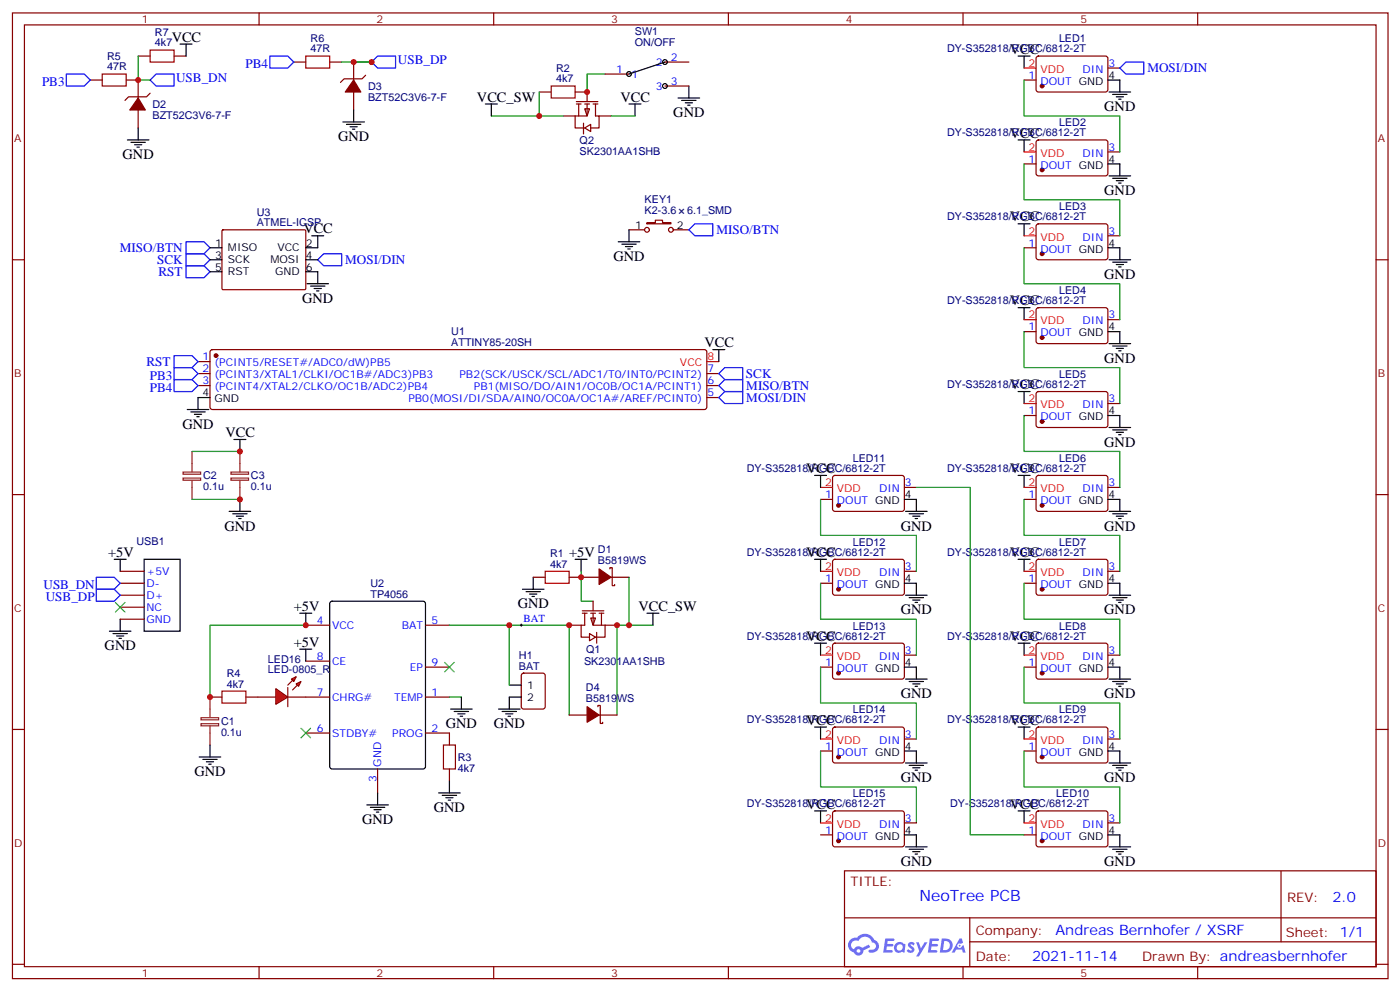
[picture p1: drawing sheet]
<svg xmlns="http://www.w3.org/2000/svg" width="413mm" height="292mm" viewBox="0 0 413 292" stroke-linecap="round" stroke-linejoin="round" font-family="sans-serif">
<g fill="none" stroke="#870000" stroke-width=".35">
<path d="M3.7 3.8h405.3v284.3h-405.3zM7.2 7.3h398.3v277.3h-398.3zM76.3 3.8v3.5M145.5 3.8v3.5M214.6 3.8v3.5M283.8 3.8v3.5M352.9 3.8v3.5M3.7 76.5h3.5M405.5 76.5h3.5M3.7 145.6h3.5M405.5 145.6h3.5M3.7 214.8h3.5"/>
<path d="M405.5 214.8h3.5M248.8 256.4h156.7v28.2h-156.7zM377.5 256.4v20.9M248.9 270.2h156.5M285.8 277.3h119.6M285.8 270.2v14.2M3.7 283.9h3.5M76.3 284.6v3.5M145.5 284.6v3.5M214.6 284.6v3.5M283.8 284.6v3.5M352.9 284.6v3.5"/>
<path d="M405.5 283.9h3.5"/>
</g>
<g fill="#5487ff">
<path d="M267.8 277.6a1.22 1.22 0 0 1 1.8 .2l-.4 .6a.47 .47 0 0 0-.4-.4 .47 .47 0 0 0-.5 .2l.2 .2a1.14 1.14 0 0 1 .8 1.8 1.14 1.14 0 0 1-2 0l-.2-.2 .5-.6 .7 .5a.29 .29 0 0 0 .4-.3 .29 .29 0 0 0-.3-.3 1.04 1.04 0 0 1-.6-1.7z"/>
<path d="M260.8 276.3h2.4l.3 .2-.1 .5-1.8 .1-.2 .8h1.6l.3 .4-.4 .4h-1.6l-.1 1.1h1.7l.2 .3-.2 .3-2.7 .1z"/>
<path d="M274 276.3h2.3l.4 .2-.2 .5-1.8 .1-.1 .8h1.5l.3 .4-.3 .4h-1.6l-.2 1.1h1.7l.2 .3-.2 .3-2.6 .1z"/>
<path d="M282.7 276.3h.7l.4 1.3-.6 .3a.69 .69 0 0 0-1.1 .3 .69 .69 0 0 0 .5 .9 .69 .69 0 0 0 .9-.6l.4-.2 .6 2.2h-.8l-.2-.9h-1.7l-.5 .9h-.9z"/>
<path d="M270 277.4h.7l.7 1.8 1.1-1.8h.8l-2.5 4.2h-.9l1-1.5z"/>
<path d="M277.5 276.3l-.6 4.2h1.4a2.11 2.11 0 0 0 2.4-2.1 2.11 2.11 0 0 0-2.5-2.1zM278.2 277.1a1.39 1.39 0 0 1 1.7 1.4 1.39 1.39 0 0 1-1.8 1.3h-.2z"/>
<path d="M263.8 277.9a1.54 1.54 0 0 0 0 2.2 1.54 1.54 0 0 0 2.1 .1l.6 .3 .3-2.3-.1-.3h-.5a1.49 1.49 0 0 0-2.4 0zM264.1 278.9a.95 .95 0 0 1 1.9 0 .95 .95 0 0 1-1.9 0z"/>
<path d="M250.6 276.7a2.18 2.18 0 0 0 1 3.7 1.44 1.44 0 0 0 1.7 .9 1.44 1.44 0 0 0 1.1-1.4l2-1.1-.4-.7-1.9 1a1.47 1.47 0 0 0-2.5 .4 1.39 1.39 0 0 1-.6-1.9 1.39 1.39 0 0 1 2-.5 2.12 2.12 0 0 1 2.1-1.3 2.12 2.12 0 0 1 1.9 1.7 1.14 1.14 0 0 1 1.1 1.4 1.14 1.14 0 0 1-1.6 .7 .43 .43 0 0 0-.6 .4 .43 .43 0 0 0 .4 .5 1.98 1.98 0 0 0 2.6-1.2 1.98 1.98 0 0 0-1.3-2.6 3.1 3.1 0 0 0-5.2-.6l-.9 .1zM252.4 280a.55 .55 0 0 1 1.1 0 .55 .55 0 0 1-1.1 0z"/>
<circle cx="282.8" cy="278.4" r=".26"/>
</g>
<g fill="none" stroke="#870000" stroke-width=".35">
<path d="M305.5 16.7l.5-.2 20 .1 .5 .6-.1 9.5-.6 .4-20.1-.1-.4-.6v-9.2zM301.8 23.6h3.5M326.5 20h3.5M301.8 48.3h3.5M305.5 41.4l.5-.2 20 .1 .5 .6-.1 9.5-.6 .4-20.1-.1-.4-.6v-9.2zM326.5 44.7h3.5M301.8 73h3.5M305.5 66.1l.5-.2 20 .1 .5 .6-.1 9.5-.6 .4-20.1-.1-.4-.6v-9.2zM326.5 69.4h3.5M301.8 97.6h3.5M305.5 90.8l.5-.2h20l.5 .7-.1 9.4-.6 .5-20.1-.1-.4-.6v-9.2zM326.5 94.1h3.5"/>
<path d="M58.3 106.5h3.6M58.3 110h3.6M58.3 113.5h3.6M62.1 103.1l.5-.2h145l.5 .2 .2 .5v16.3l-.3 .5-.4 .2h-145l-.5-.3-.2-.4v-16.3zM208.3 110h3.5M208.3 113.5h3.5M208.3 117.1h3.5M305.5 115.5l.5-.2h20l.5 .7-.1 9.4-.6 .5-20.1-.1-.4-.6v-9.2zM326.5 118.8h3.5M301.8 122.3h3.5M241.8 147h3.5M245.6 140.2l.4-.2h20.1l.4 .7-.1 9.4-.6 .5-20-.1-.5-.6v-9.2z"/>
<path d="M266.5 143.5h3.5M301.8 147h3.5M305.5 140.2l.5-.2h20l.5 .7-.1 9.4-.6 .5-20.1-.1-.4-.6v-9.2zM326.5 143.5h3.5M35.4 168.2h7.1M35.4 171.7h7.1M35.4 175.3h7.1M35.4 178.8h7.1M171.2 170h5.3M179.7 167.5v-.4h.7v5.3h.7v-.3M180.1 170h5.2M241.8 171.7h3.5"/>
<path d="M245.6 164.9l.4-.2h20.1l.4 .7-.1 9.4-.6 .5-20-.1-.5-.6v-9.2zM266.5 168.2h3.5M301.8 171.7h3.5M305.5 164.9l.5-.2h20l.5 .7-.1 9.4-.6 .5-20.1-.1-.4-.6v-9.2zM326.5 168.2h3.5M35.4 182.3h7.1M90.1 184.1h7.1M90.1 194.7h7.1M125.4 184.1h7M125.4 196.4h7M153.8 198.4l.5-.2h5.6l.7 .4 .1 9.5-.5 .6-5.9 .1-.6-.5-.1-9.4zM241.8 196.4h3.5"/>
<path d="M245.6 189.6l.4-.2h20.1l.4 .7-.1 9.4-.6 .5-20-.1-.5-.7v-9.1zM266.5 192.9h3.5M301.8 196.4h3.5M305.5 189.6l.5-.2h20l.5 .7-.1 9.4-.6 .5-20.1-.1-.4-.7v-9.1zM326.5 192.9h3.5M90.1 205.2h7.1M90.1 215.8h7.1M125.4 205.2h7M125.4 215.8h7M245.6 214.3l.4-.2h20.1l.4 .7-.1 9.4-.6 .4h-20l-.5-.7v-9.1zM266.5 217.6h3.5M305.5 214.3l.5-.2h20l.5 .7-.1 9.4-.6 .4h-20.1l-.4-.7v-9.1z"/>
<path d="M326.5 217.6h3.5M111.3 226.4v7.1M241.8 221.1h3.5M301.8 221.1h3.5M305.5 239l.5-.2h20l.5 .7-.1 9.4-.6 .4h-20.1l-.4-.7v-9.1zM301.8 245.8h3.5M326.5 242.3h3.5"/>
</g>
<g fill="#870000" stroke="#870000" stroke-width=".35">
<path d="M176.5 167.5l3.6 2.5-3.6 2.1z"/>
<circle cx="63.6" cy="104.7" r=".53"/>
<circle cx="307.1" cy="173.5" r=".53"/>
<circle cx="307.1" cy="25.3" r=".53"/>
<circle cx="307.1" cy="50" r=".53"/>
<circle cx="307.1" cy="74.7" r=".53"/>
<circle cx="307.1" cy="99.4" r=".53"/>
<circle cx="307.1" cy="124.1" r=".53"/>
<circle cx="307.1" cy="148.8" r=".53"/>
<circle cx="307.1" cy="198.2" r=".53"/>
<circle cx="307.1" cy="222.9" r=".53"/>
<circle cx="307.1" cy="247.6" r=".53"/>
<circle cx="247.1" cy="148.8" r=".53"/>
<circle cx="247.1" cy="173.5" r=".53"/>
<circle cx="247.1" cy="198.2" r=".53"/>
<circle cx="247.1" cy="222.9" r=".53"/>
</g>
<g fill="none" stroke="#000" stroke-width=".35">
<path d="M300 16.5h3.5M301.8 16.5v3.5M185.3 30.6h3.6M187.1 30.6v3.5M326.5 23.6h3.5v3.5M326.8 27.1h6.4M327.9 27.8h4.2M328.9 28.5h2.1M329.6 29.2h.7M300 41.2h3.5M301.8 41.2v3.5M326.5 48.3h3.5v3.5"/>
<path d="M326.8 51.8h6.4M327.9 52.5h4.2M328.9 53.2h2.1M329.6 53.9h.7M91.9 69.4h3.5M93.6 69.4v3.6M300 65.9h3.5M301.8 65.9v3.5M326.5 73h3.5v3.5M326.8 76.5h6.4M327.9 77.2h4.2M328.9 77.9h2.1"/>
<path d="M329.6 78.6h.7M90.5 83.5h6.3M91.5 84.2h4.2M92.6 84.9h2.1M93.3 85.7h.7M93.6 80v3.5M300 90.6h3.5M301.8 90.6v3.5M326.5 97.6h3.5v3.6M61.9 117.1h-3.6v3.5M210 102.9h3.6M211.8 102.9v3.6"/>
<path d="M300 115.3h3.5M301.8 115.3v3.5M326.8 101.2h6.4M327.9 101.9h4.2M328.9 102.6h2.1M329.6 103.3h.7M55.2 120.6h6.3M56.2 121.3h4.3M57.3 122h2.1M58 122.7h.7M240 140h3.6M241.8 140v3.5"/>
<path d="M300 140h3.5M301.8 140v3.5M326.5 122.3h3.5v3.6M326.8 125.9h6.4M327.9 126.6h4.2M328.9 127.3h2.1M329.6 128h.7M266.5 147h3.5v3.6M266.8 150.6h6.4M267.9 151.3h4.2M269 152h2.1M269.7 152.7h.7"/>
<path d="M326.5 147h3.5v3.6M326.8 150.6h6.4M327.9 151.3h4.2M328.9 152h2.1M329.6 152.7h.7M33.7 164.7h3.5M35.4 164.7v3.5M42.5 164.7h10.6v21.1h-10.6zM97.4 177.2l.5-.2h26.8l.6 .5 .1 48.2-.5 .7h-27l-.7-.4v-48.3zM169.5 164.7h3.5M171.2 164.7v3.5M240 164.7h3.6"/>
<path d="M241.8 164.7v3.5M266.5 171.7h3.5v3.6M266.8 175.3h6.4M267.9 176h4.2M269 176.7h2.1M269.7 177.4h.7M300 164.7h3.5M301.8 164.7v3.5M326.5 171.7h3.5v3.6M326.8 175.3h6.4M327.9 176h4.2M328.9 176.7h2.1"/>
<path d="M329.6 177.4h.7M32.2 185.8h6.4M33.3 186.5h4.2M34.4 187.3h2.1M35.1 188h.7M35.4 182.3v3.5M88.3 180.6h3.6M88.3 191.1h3.6M90.1 180.6v3.5M90.1 191.1v3.6M240 189.4h3.6M241.8 189.4v3.5"/>
<path d="M266.5 196.4h3.5v3.6M266.8 200h6.4M300 189.4h3.5M301.8 189.4v3.5M326.5 196.4h3.5v3.6M326.8 200h6.4M132.8 208.8h6.3M133.8 209.5h4.3M134.9 210.2h2.1M135.6 210.9h.7M136 205.2v3.6M146.9 208.8h6.3"/>
<path d="M148 209.5h4.2M149 210.2h2.1M149.7 210.9h.7M150.1 201.7h3.5M153.6 205.2h-3.5v3.6M240 214.1h3.6M241.8 214.1v3.5M267.9 200.7h4.2M269 201.4h2.1M269.7 202.1h.7M300 214.1h3.5M301.8 214.1v3.5"/>
<path d="M327.9 200.7h4.2M328.9 201.4h2.1M329.6 202.1h.7M108.1 237h6.3M109.1 237.7h4.3M110.2 238.4h2.1M110.9 239.1h.7M111.3 233.5v3.5M266.5 221.1h3.5v3.5M266.8 224.6h6.4M267.9 225.4h4.2M269 226.1h2.1"/>
<path d="M269.7 226.8h.7M300 238.8h3.5M301.8 238.8v3.5M326.5 221.1h3.5v3.5M326.8 224.6h6.4M327.9 225.4h4.2M328.9 226.1h2.1M329.6 226.8h.7M326.5 245.8h3.5v3.5M326.8 249.3h6.4M327.9 250h4.2M328.9 250.8h2.1"/>
<path d="M329.6 251.5h.7"/>
</g>
<g fill="none" stroke="#f00" stroke-width=".35">
<path d="M301.8 20h3.5M301.8 44.7h3.5M301.8 69.4h3.5M301.8 94.1h3.5M208.3 106.5h3.5M301.8 118.8h3.5M241.8 143.5h3.5M301.8 143.5h3.5M241.8 168.2h3.5M301.8 168.2h3.5M241.8 192.9h3.5M301.8 192.9h3.5"/>
<path d="M241.8 217.6h3.5M301.8 217.6h3.5M301.8 242.3h3.5"/>
</g>
<g fill="none" stroke="#008700" stroke-width=".35">
<path d="M301.8 23.6v10.5h28.2v10.6M301.8 48.3v10.5h28.2v10.6M301.8 73v10.5h28.2v10.6M301.8 97.6v10.6h28.2v10.6M301.8 122.3v10.6h28.2v10.6M241.8 147v10.6h28.2v10.6M301.8 147v10.6h28.2v10.6M241.8 171.7v10.6h28.2v10.6M301.8 171.7v10.6h28.2v10.6M132.4 184.1h17.7v17.6M150.1 184.1h17.6v26.4M192.4 184.1h-10.6v26.4"/>
<path d="M241.8 196.4v10.6h28.2v10.6M301.8 196.4v10.6h28.2v10.6M132.4 205.2h3.6M301.8 221.1v10.6h28.2v10.6"/>
</g>
<path d="M131 195l2.8 2.8M133.8 195l-2.8 2.8M88.7 214.4l2.8 2.8M91.5 214.4l-2.8 2.8" fill="none" stroke="#3c3" stroke-width=".35"/>
<path d="M54.8 71.2h5.3l1.8 1.8-1.8 1.7h-5.3zM54.8 74.7h5.3l1.8 1.8-1.8 1.7h-5.3zM54.8 78.2h5.3l1.8 1.8-1.8 1.8h-5.3zM95.4 74.7h5.3v3.5h-5.3l-1.8-1.7zM51.3 104.7h5.3l1.7 1.8-1.7 1.7h-5.3zM211.8 117.1l1.8-1.8h5.3v3.5h-5.3zM211.8 110l1.8-1.8h5.3v3.6h-5.3zM211.8 113.5l1.8-1.7h5.3v3.5h-5.3z" fill="none" stroke="#00f" stroke-width=".35"/>
<path d="M153.2 184.1h.8M153.6 183.7v.7" fill="none" stroke="#000" stroke-width=".29"/>
<path d="M172.3 32h1.4l-.7 2.1z" fill="#fff" stroke="#870000" stroke-width=".35"/>
<g fill="none" stroke="#870000" stroke-width=".35">
<path d="M195.9 18.3h7.1M158.9 27.1h3.5M165.9 34.1h3.6M169.5 34.1v3.6h2.8M169.5 27.1h3.5v2.8M169.8 29.9h6.4M169.8 30.6h1.4M170.5 30.6v3.5M171.9 36.3v3.1M172.3 37.7l1.8-1.1v2.1zM172.3 30.6h1.4M173 30.6v3.5h-3.5"/>
<path d="M174.8 30.6h1.4M175.5 30.6v3.5h1v3.6h-2.4M176.5 34.1h3.6M178.3 21.8h7M195.9 25.3h7.1M185.3 67.7h4.6M190.6 65.5h2.5v-.7h2.1v.7h2.5v.4h-7.1zM198.4 67.7h4.6M61.9 205.2h3.5M72.5 205.2h3.5M132.4 215.8v3.6M132.4 226.4v3.5"/>
<circle cx="190.6" cy="67.7" r=".71"/>
<circle cx="197.7" cy="67.7" r=".71"/>
</g>
<path d="M144.8 34.1h21.1M158.9 27.1v7M178.3 21.8h-5.3v5.3M180.1 34.1h7M185.3 170v14.1M90.1 184.1h-28.2v21.1" fill="none" stroke="#008700" stroke-width=".35"/>
<g fill="none" stroke="#000" stroke-width=".35">
<path d="M195.9 18.3l-10.6 3.5M143 30.6h3.5M144.8 30.6v3.5M199.8 28.9h6.4M200.9 29.6h4.2M201.9 30.3h2.1M202.6 31h.7M203 25.3v3.6M182.2 71.2h6.3M183.2 71.9h4.3M184.3 72.6h2.1M185 73.3h.7"/>
<path d="M185.3 67.7v3.5M190.6 180.6h3.6M192.4 180.6v3.5M129.3 233.5h6.3M130.3 234.2h4.2M131.4 234.9h2.1M132.1 235.6h.7M132.4 229.9v3.6"/>
<circle cx="195.9" cy="18.3" r=".71"/>
<circle cx="185.3" cy="21.8" r=".71"/>
<circle cx="195.9" cy="25.3" r=".71"/>
</g>
<path d="M162.4 25.3h7.1v3.6h-7.1zM65.4 203.5h7.1v3.5h-7.1zM130.7 219.4h3.5v7h-3.5z" fill="none" stroke="#a10000" stroke-width=".35"/>
<path d="M330 20l1.8-1.7h5.2v3.5h-5.2zM203 67.7l1.8-1.8h5.2v3.5h-5.2z" fill="none" stroke="#00f" stroke-width=".35"/>
<g fill="#f00" stroke="#870000" stroke-width=".35">
<path d="M81.3 202.8l3.5 2.4-3.5 2.2z"/>
<path d="M84.8 202.4v5.7z"/>
</g>
<g fill="#870000" stroke="#870000" stroke-width=".35">
<path d="M84.8 201.7l1.4-1.4z"/>
<path d="M86.2 203.1l1.4-1.4z"/>
</g>
<g fill="#f00" stroke="#870000" stroke-width=".35">
<path d="M85.9 200l1.4-.8-.7 1.5z"/>
<path d="M87.3 201.4l1.4-.7-.7 1.4z"/>
</g>
<g fill="none" stroke="#870000" stroke-width=".35">
<path d="M40.7 16.5h3.5M51.3 16.5h3.5M86.6 18.3h3.5M97.2 18.3h3.5M104.2 18.3v5.3M26.6 23.6h3.5M37.2 23.6h3.5v5.3M40.7 32.4v5.3M44.2 27.4l-1 1.1h-5.3l-1.1 1.1M104.2 27.1v5.3M107.7 22.2l-1 1h-5.3l-1.1 1.1M65.5 67.8l.3-.1h24.1l.2 .3-.1 17.1-.3 .2-24.1-.1-.2-.3z"/>
<path d="M76 205.2h5.3M84.8 205.2h5.3M167.7 210.5h5.3M176.2 208.1v-.4h.7v5.3h.7v-.3M176.5 210.5h5.3M245.6 239l.4-.2h20.1l.4 .7-.1 9.4-.6 .4h-20l-.5-.7v-9.1zM241.8 245.8h3.5M266.5 242.3h3.5"/>
</g>
<g fill="none" stroke="#000" stroke-width=".35">
<path d="M53.1 13h3.5M54.8 13v3.5M40.7 37.7v3.5M101 35.9h6.4M102.1 36.6h4.2M103.2 37.3h2.1M103.9 38h.7M104.2 32.4v3.5M37.5 41.2h6.4M38.6 41.9h4.2M39.7 42.6h2.1M40.4 43.3h.7"/>
<path d="M61.9 73h3.5M61.9 76.5h3.5M90.1 73h3.5M90.1 76.5h3.5M61.9 80h3.5M90.1 80h3.5M68.9 129.4h3.6M70.7 129.4v3.5M67.5 150.6h6.4M68.6 151.3h4.2M69.6 152h2.2M70.3 152.7h.7"/>
<path d="M70.7 147v3.6M61.9 219.4v3.5M58.7 222.9h6.4M59.8 223.6h4.2M60.8 224.3h2.1M61.5 225h.7M240 238.8h3.6M241.8 238.8v3.5M266.5 245.8h3.5v3.5M266.8 249.3h6.4M267.9 250h4.2M269 250.8h2.1"/>
<path d="M269.7 251.5h.7"/>
</g>
<path d="M40.7 16.5v7.1h3.5M100.7 18.3h8.8M56.6 132.9h14.1M56.6 147h14.1M270 143.5h15.9v102.3h15.9M171.2 168.2v8.8h3.6M241.8 221.1v10.6h28.2v10.6" fill="none" stroke="#008700" stroke-width=".35"/>
<g fill="#870000" stroke="#870000" stroke-width=".35">
<path d="M40.7 28.9l2.1 3.5h-4.6z"/>
<path d="M104.2 23.6l2.1 3.5h-4.6z"/>
<path d="M173 208.1l3.5 2.4-3.5 2.2z"/>
<circle cx="247.1" cy="247.6" r=".53"/>
</g>
<path d="M241.8 242.3h3.5" fill="none" stroke="#f00" stroke-width=".35"/>
<path d="M53.9 139h5.2v.6h-5.2zM56.6 132.9v6M68.1 139h5.1v.6h-5.1zM70.7 132.9v6M53.9 140.8h5.2v.6h-5.2zM56.6 141.4v5.6M68.1 140.8h5.1v.6h-5.1zM70.7 141.4v5.6M59.2 211.3h5.2v.6h-5.2zM59.2 213.1h5.2v.6h-5.2zM61.9 205.2v6M61.9 213.7v5.7" fill="none" stroke="#8c2424" stroke-width=".35"/>
<path d="M79.5 16.5h5.3l1.8 1.8-1.8 1.7h-5.3zM111.3 16.5h5.3v3.5h-5.3l-1.8-1.7zM19.5 21.8h5.3l1.8 1.8-1.8 1.7h-5.3zM46 21.8h5.3v3.5h-5.3l-1.8-1.7zM51.3 108.2h5.3l1.7 1.8-1.7 1.8h-5.3zM51.3 111.8h5.3l1.7 1.7-1.7 1.8h-5.3zM28.4 170h5.3l1.7 1.7-1.7 1.8h-5.3zM28.4 173.5h5.3l1.7 1.8-1.7 1.7h-5.3z" fill="none" stroke="#00f" stroke-width=".35"/>
<path d="M34 177.4l2.8 2.8M36.8 177.4l-2.8 2.8" fill="none" stroke="#3c3" stroke-width=".35"/>
<path d="M44.2 14.7h7.1v3.6h-7.1zM90.1 16.5h7.1v3.5h-7.1zM30.1 21.8h7.1v3.5h-7.1z" fill="none" stroke="#a10000" stroke-width=".35"/>
<path d="M174.1 182h1.4l-.7 2.1z" fill="#fff" stroke="#870000" stroke-width=".35"/>
<g fill="none" stroke="#870000" stroke-width=".35">
<path d="M157.1 170h3.6M167.7 170h3.5M171.6 179.8h6.3M174.8 177v2.8M167.7 184.1h3.5M171.6 180.6h1.4M172.3 180.6v3.5h-1.1v3.5h2.5M173.7 186.5l1.8 1.1-1.8 1.1zM174.1 180.6h1.4M174.8 180.6v3.5h3.5M175.8 186.2v3.2M176.5 180.6h1.4"/>
<path d="M177.2 180.6v3.5M178.3 184.1v3.5h-2.8M178.3 184.1h3.5"/>
</g>
<path d="M154 173.5h6.3M155 174.2h4.2M156.1 174.9h2.1M156.8 175.6h.7M157.1 170v3.5" fill="none" stroke="#000" stroke-width=".35"/>
<path d="M160.7 168.2h7v3.5h-7z" fill="none" stroke="#a10000" stroke-width=".35"/>
<g fill="#c00">
<circle cx="150.1" cy="184.1" r=".88"/>
<circle cx="185.3" cy="184.1" r=".88"/>
<circle cx="158.9" cy="34.1" r=".88"/>
<circle cx="173" cy="27.1" r=".88"/>
<circle cx="90.1" cy="184.1" r=".88"/>
<circle cx="61.9" cy="205.2" r=".88"/>
<circle cx="70.7" cy="147" r=".88"/>
<circle cx="70.7" cy="132.9" r=".88"/>
<circle cx="109.5" cy="18.3" r=".88"/>
<circle cx="104.2" cy="18.3" r=".88"/>
<circle cx="40.7" cy="23.6" r=".88"/>
<circle cx="167.7" cy="184.1" r=".88"/>
<circle cx="181.8" cy="184.1" r=".88"/>
<circle cx="171.2" cy="170" r=".88"/>
</g>
<text font-size="4.6" fill="#00f" x="270.9" y="265.4">NeoTree PCB</text>
<g font-size="4.2">
<text x="50.6" y="12.3">VCC</text>
<text x="297.5" y="15.8">VCC</text>
<text x="140.5" y="29.9">VCC_SW</text>
<text x="182.9" y="29.9">VCC</text>
<text x="198.4" y="34.5">GND</text>
<text x="325.4" y="32.7">GND</text>
<text x="99.6" y="41.6">GND</text>
<text x="297.5" y="40.5">VCC</text>
<text x="36.1" y="46.8">GND</text>
<text x="325.4" y="57.4">GND</text>
<text x="297.5" y="65.2">VCC</text>
<text x="89.4" y="68.7">VCC</text>
<text x="180.8" y="76.8">GND</text>
<text x="325.4" y="82.1">GND</text>
<text x="89" y="89.2">GND</text>
<text x="297.5" y="89.9">VCC</text>
<text x="207.6" y="102.2">VCC</text>
<text x="325.4" y="106.8">GND</text>
<text x="297.5" y="114.6">VCC</text>
<text x="53.8" y="126.2">GND</text>
<text x="66.5" y="128.7">VCC</text>
<text x="325.4" y="131.5">GND</text>
<text x="237.6" y="139.3">VCC</text>
<text x="297.5" y="139.3">VCC</text>
<text x="66.1" y="156.2">GND</text>
<text x="265.4" y="156.2">GND</text>
<text x="325.4" y="156.2">GND</text>
<text x="31.9" y="164">+5V</text>
<text x="167.7" y="164">+5V</text>
<text x="237.6" y="164">VCC</text>
<text x="297.5" y="164">VCC</text>
<text x="86.6" y="179.8">+5V</text>
<text x="152.5" y="179.1">GND</text>
<text x="188.2" y="179.8">VCC_SW</text>
<text x="265.4" y="180.9">GND</text>
<text x="325.4" y="180.9">GND</text>
<text x="30.8" y="191.5">GND</text>
<text x="86.6" y="190.4">+5V</text>
<text x="237.6" y="188.7">VCC</text>
<text x="297.5" y="188.7">VCC</text>
<text x="265.4" y="205.6">GND</text>
<text x="325.4" y="205.6">GND</text>
<text x="131.4" y="214.4">GND</text>
<text x="145.5" y="214.4">GND</text>
<text x="237.6" y="213.4">VCC</text>
<text x="297.5" y="213.4">VCC</text>
<text x="57.3" y="228.5">GND</text>
<text x="265.4" y="230.3">GND</text>
<text x="325.4" y="230.3">GND</text>
<text x="127.8" y="239.1">GND</text>
<text x="237.6" y="238.1">VCC</text>
<text x="297.5" y="238.1">VCC</text>
<text x="106.7" y="242.6">GND</text>
<text x="265.4" y="255">GND</text>
<text x="325.4" y="255">GND</text>
</g>
<g font-size="4.2" fill="#00f">
<text x="392.6" y="265.7">2.0</text>
<text x="311" y="275.2">Andreas Bernhofer / XSRF</text>
<text x="304.1" y="283">2021-11-14</text>
</g>
<g font-size="3.9" fill="#00f">
<text x="72.4" y="20">PB4</text>
<text x="117.2" y="19">USB_DP</text>
<text x="338.1" y="21.3">MOSI/DIN</text>
<text x="12.4" y="25.3">PB3</text>
<text x="51.9" y="24.3">USB_DN</text>
<text x="211.1" y="68.9">MISO/BTN</text>
<text x="35.3" y="74.2">MISO/BTN</text>
<text x="46.3" y="77.7">SCK</text>
<text x="101.7" y="77.7">MOSI/DIN</text>
<text x="46.7" y="81.2">RST</text>
<text x="43.2" y="107.7">RST</text>
<text x="44.1" y="111.8">PB3</text>
<text x="219.8" y="111.2">SCK</text>
<text x="44.1" y="115.3">PB4</text>
<text x="219.9" y="118.3">MOSI/DIN</text>
<text x="219.9" y="114.8">MISO/BTN</text>
<text x="12.8" y="173.5">USB_DN</text>
<text x="13.5" y="177">USB_DP</text>
</g>
<g font-size="3.9" fill="#800">
<text x="250.6" y="261">TITLE:</text>
<text x="379.2" y="265.7">REV:</text>
<text x="287.5" y="275.2">Company:</text>
<text x="378.9" y="275.8">Sheet: 1/1</text>
<text x="287.5" y="282.9">Date:</text>
<text x="336.6" y="282.9">Drawn By: andreasbernhofer</text>
</g>
<g font-size="3.2" fill="#800">
<text x="41.8" y="6.8">1</text>
<text x="110.9" y="6.8">2</text>
<text x="180.1" y="6.8">3</text>
<text x="249.2" y="6.8">4</text>
<text x="318.3" y="6.8">5</text>
<text x="4.2" y="41.9">A</text>
<text x="406" y="41.9">A</text>
<text x="4.2" y="111.1">B</text>
<text x="406" y="111.1">B</text>
<text x="4.2" y="180.2">C</text>
<text x="406" y="180.2">C</text>
<text x="4.2" y="249.3">D</text>
<text x="406" y="249.3">D</text>
<text x="41.8" y="287.6">1</text>
<text x="110.9" y="287.6">2</text>
<text x="180.1" y="287.6">3</text>
<text x="249.2" y="287.6">4</text>
<text x="318.3" y="287.6">5</text>
</g>
<g font-size="3.2" fill="#000080">
<text x="45.7" y="10.5">R7</text>
<text x="187.1" y="10.4">SW1</text>
<text x="31.5" y="17.6">R5</text>
<text x="45.7" y="13.7">4k7</text>
<text x="91.5" y="15.5">47R</text>
<text x="91.5" y="12.3">R6</text>
<text x="187.1" y="13.6">ON/OFF</text>
<text x="279.1" y="15.5">DY-S352818/RGBC/6812-2T</text>
<text x="312.1" y="12.3">LED1</text>
<text x="31.5" y="20.7">47R</text>
<text x="163.8" y="21.1">R2</text>
<text x="108.4" y="29.6">BZT52C3V6-7-F</text>
<text x="108.4" y="26.5">D3</text>
<text x="163.8" y="24.3">4k7</text>
<text x="44.9" y="34.9">BZT52C3V6-7-F</text>
<text x="44.9" y="31.8">D2</text>
<text x="279.1" y="40.1">DY-S352818/RGBC/6812-2T</text>
<text x="312.1" y="37.2">LED2</text>
<text x="170.8" y="45.7">SK2301AA1SHB</text>
<text x="170.8" y="42.5">Q2</text>
<text x="190" y="59.7">KEY1</text>
<text x="75.6" y="63.5">U3</text>
<text x="190" y="63">K2-3.6</text>
<text x="202.5" y="63">6.1_SMD</text>
<text x="279.1" y="64.8">DY-S352818/RGBC/6812-2T</text>
<text x="312.1" y="61.9">LED3</text>
<text x="75.6" y="66.6">ATMEL-ICSP</text>
<text x="279.1" y="89.5">DY-S352818/RGBC/6812-2T</text>
<text x="312.1" y="86.6">LED4</text>
<text x="133" y="101.9">ATTINY85-20SH</text>
<text x="133" y="98.7">U1</text>
<text x="312.1" y="111.3">LED5</text>
<text x="279.1" y="114.2">DY-S352818/RGBC/6812-2T</text>
<text x="251.3" y="136">LED11</text>
<text x="312.1" y="136">LED6</text>
<text x="59.8" y="141.1">C2</text>
<text x="73.9" y="141.1">C3</text>
<text x="220" y="138.9">DY-S352818/RGBC/6812-2T</text>
<text x="279.1" y="138.9">DY-S352818/RGBC/6812-2T</text>
<text x="59.8" y="144.3">0.1u</text>
<text x="73.9" y="144.3">0.1u</text>
<text x="40.2" y="160.5">USB1</text>
<text x="251.3" y="160.7">LED12</text>
<text x="312.1" y="160.7">LED7</text>
<text x="162.1" y="167.1">4k7</text>
<text x="162.1" y="164">R1</text>
<text x="176.2" y="166.1">B5819WS</text>
<text x="176.2" y="162.9">D1</text>
<text x="220" y="163.6">DY-S352818/RGBC/6812-2T</text>
<text x="279.1" y="163.6">DY-S352818/RGBC/6812-2T</text>
<text x="109.2" y="172.8">U2</text>
<text x="109.2" y="176">TP4056</text>
<text x="251.3" y="185.4">LED13</text>
<text x="312.1" y="185.4">LED8</text>
<text x="220" y="188.3">DY-S352818/RGBC/6812-2T</text>
<text x="279.1" y="188.3">DY-S352818/RGBC/6812-2T</text>
<text x="78.9" y="195.1">LED16</text>
<text x="152.9" y="197.1">BAT</text>
<text x="152.9" y="193.9">H1</text>
<text x="172.1" y="195.8">SK2301AA1SHB</text>
<text x="172.7" y="192.4">Q1</text>
<text x="66.8" y="202.4">4k7</text>
<text x="66.8" y="199.3">R4</text>
<text x="78.9" y="198.2">LED-0805_R</text>
<text x="172.7" y="203.5">D4</text>
<text x="172.7" y="206.7">B5819WS</text>
<text x="65.1" y="213.4">C1</text>
<text x="220" y="213">DY-S352818/RGBC/6812-2T</text>
<text x="251.3" y="210.1">LED14</text>
<text x="279.1" y="213">DY-S352818/RGBC/6812-2T</text>
<text x="312.1" y="210.1">LED9</text>
<text x="65.1" y="216.6">0.1u</text>
<text x="134.9" y="227.2">4k7</text>
<text x="134.9" y="224.1">R3</text>
<text x="220" y="237.7">DY-S352818/RGBC/6812-2T</text>
<text x="251.3" y="234.8">LED15</text>
<text x="280" y="237.7">DY-S352818/RGBC/6812-2T</text>
<text x="311.2" y="234.8">LED10</text>
</g>
<g font-size="3.2" fill="#00f">
<text x="197.7" y="17.9">2</text>
<text x="181.6" y="21.4">1</text>
<text x="186.1" y="22.9">1</text>
<text x="193.2" y="19.3">2</text>
<text x="303.1" y="23.2">1</text>
<text x="319" y="21.4">DIN</text>
<text x="326.6" y="19.7">3</text>
<text x="193.2" y="26.4">3</text>
<text x="197.7" y="25">3</text>
<text x="306.6" y="25">DOUT GND</text>
<text x="303.1" y="47.9">1</text>
<text x="319" y="46.1">DIN</text>
<text x="326.6" y="44.4">3</text>
<text x="306.6" y="49.7">DOUT GND</text>
<text x="319" y="70.8">DIN</text>
<text x="326.6" y="69.1">3</text>
<text x="303.1" y="72.6">1</text>
<text x="306.6" y="74.4">DOUT GND</text>
<text x="319" y="95.5">DIN</text>
<text x="326.6" y="93.8">3</text>
<text x="303.1" y="97.3">1</text>
<text x="306.6" y="99.1">DOUT GND</text>
<text x="59.7" y="106.1">1</text>
<text x="63.2" y="107.9">(PCINT5/RESET#/ADC0/dW)PB5</text>
<text x="59.7" y="109.6">2</text>
<text x="59.7" y="113.2">3</text>
<text x="63.2" y="111.4">(PCINT3/XTAL1/CLKI/OC1B#/ADC3)PB3</text>
<text x="135.4" y="111.4">PB2(SCK/USCK/SCL/ADC1/T0/INT0/PCINT2)</text>
<text x="208.5" y="113.2">6</text>
<text x="208.5" y="109.6">7</text>
<text x="63.2" y="114.9">(PCINT4/XTAL2/CLKO/OC1B/ADC2)PB4</text>
<text x="120.4" y="118.5">PB0(MOSI/DI/SDA/AIN0/OC0A/OC1A#/AREF/PCINT0)</text>
<text x="139.7" y="114.9">PB1(MISO/DO/AIN1/OC0B/OC1A/PCINT1)</text>
<text x="208.5" y="116.7">5</text>
<text x="326.6" y="118.5">3</text>
<text x="303.1" y="122">1</text>
<text x="306.6" y="123.8">DOUT GND</text>
<text x="319" y="120.2">DIN</text>
<text x="266.7" y="143.2">3</text>
<text x="326.6" y="143.2">3</text>
<text x="243.1" y="146.7">1</text>
<text x="246.6" y="148.4">DOUT GND</text>
<text x="259" y="144.9">DIN</text>
<text x="303.1" y="146.7">1</text>
<text x="306.6" y="148.4">DOUT GND</text>
<text x="319" y="144.9">DIN</text>
<text x="266.7" y="167.9">3</text>
<text x="326.6" y="167.9">3</text>
<text x="43.2" y="169.3">+5V</text>
<text x="43.2" y="172.8">D-</text>
<text x="243.1" y="171.4">1</text>
<text x="246.6" y="173.1">DOUT GND</text>
<text x="259" y="169.6">DIN</text>
<text x="303.1" y="171.4">1</text>
<text x="306.6" y="173.1">DOUT GND</text>
<text x="319" y="169.6">DIN</text>
<text x="43.2" y="176.3">D+</text>
<text x="43.2" y="179.8">NC</text>
<text x="43.2" y="183.4">GND</text>
<text x="93.4" y="183.7">4</text>
<text x="97.9" y="185.1">VCC</text>
<text x="118.4" y="185.1">BAT</text>
<text x="127.1" y="183.7">5</text>
<text x="154.3" y="183.2">BAT</text>
<text x="93.4" y="194.3">8</text>
<text x="97.9" y="195.7">CE</text>
<text x="120.7" y="197.5">EP</text>
<text x="127.1" y="196.1">9</text>
<text x="243.1" y="196.1">1</text>
<text x="246.6" y="197.8">DOUT GND</text>
<text x="259" y="194.3">DIN</text>
<text x="266.7" y="192.5">3</text>
<text x="303.1" y="196.1">1</text>
<text x="306.6" y="197.8">DOUT GND</text>
<text x="319" y="194.3">DIN</text>
<text x="326.6" y="192.5">3</text>
<text x="93.4" y="204.9">7</text>
<text x="97.9" y="206.3">CHRG#</text>
<text x="116.1" y="206.3">TEMP</text>
<text x="127.1" y="204.9">1</text>
<text x="93.4" y="215.5">6</text>
<text x="127.1" y="215.5">2</text>
<text x="97.9" y="216.9">STDBY#</text>
<text x="115.6" y="216.9">PROG</text>
<text x="243.1" y="220.8">1</text>
<text x="259" y="219">DIN</text>
<text x="266.7" y="217.2">3</text>
<text x="303.1" y="220.8">1</text>
<text x="319" y="219">DIN</text>
<text x="326.6" y="217.2">3</text>
<text x="112.3" y="225.7" transform="rotate(-90 112.3 225.7)">GND</text>
<text x="246.6" y="222.5">DOUT GND</text>
<text x="306.6" y="222.5">DOUT GND</text>
<text x="110.9" y="230.2" transform="rotate(-90 110.9 230.2)">3</text>
<text x="243.1" y="245.5">1</text>
<text x="259" y="243.7">DIN</text>
<text x="266.7" y="241.9">3</text>
<text x="303.1" y="245.5">1</text>
<text x="319" y="243.7">DIN</text>
<text x="326.6" y="241.9">3</text>
<text x="246.6" y="247.2">DOUT GND</text>
<text x="306.6" y="247.2">DOUT GND</text>
</g>
<g font-size="3.2" fill="#f00">
<text x="303.1" y="19.7">2</text>
<text x="306.6" y="21.4">VDD</text>
<text x="303.1" y="44.4">2</text>
<text x="306.6" y="46.1">VDD</text>
<text x="303.1" y="69.1">2</text>
<text x="306.6" y="70.8">VDD</text>
<text x="303.1" y="93.8">2</text>
<text x="306.6" y="95.5">VDD</text>
<text x="200.4" y="107.9">VCC</text>
<text x="208.5" y="106.1">8</text>
<text x="303.1" y="118.5">2</text>
<text x="306.6" y="120.2">VDD</text>
<text x="243.1" y="143.2">2</text>
<text x="303.1" y="143.2">2</text>
<text x="246.6" y="144.9">VDD</text>
<text x="306.6" y="144.9">VDD</text>
<text x="243.1" y="167.9">2</text>
<text x="303.1" y="167.9">2</text>
<text x="246.6" y="169.6">VDD</text>
<text x="306.6" y="169.6">VDD</text>
<text x="243.1" y="192.5">2</text>
<text x="246.6" y="194.3">VDD</text>
<text x="303.1" y="192.5">2</text>
<text x="306.6" y="194.3">VDD</text>
<text x="243.1" y="217.2">2</text>
<text x="246.6" y="219">VDD</text>
<text x="303.1" y="217.2">2</text>
<text x="306.6" y="219">VDD</text>
<text x="243.1" y="241.9">2</text>
<text x="246.6" y="243.7">VDD</text>
<text x="303.1" y="241.9">2</text>
<text x="306.6" y="243.7">VDD</text>
</g>
<g font-size="3.2">
<text x="326.6" y="23.2">4</text>
<text x="326.6" y="47.9">4</text>
<text x="187.2" y="67.3">1</text>
<text x="199.5" y="67.3">2</text>
<text x="63.4" y="72.6">1</text>
<text x="63.4" y="76.1">3</text>
<text x="67.2" y="74">MISO</text>
<text x="67.2" y="77.5">SCK</text>
<text x="79.7" y="77.5">MOSI</text>
<text x="81.7" y="74">VCC</text>
<text x="90.1" y="72.6">2</text>
<text x="90.1" y="76.1">4</text>
<text x="326.6" y="72.6">4</text>
<text x="63.4" y="79.7">5</text>
<text x="67.2" y="81.1">RST</text>
<text x="81.1" y="81.1">GND</text>
<text x="90.1" y="79.7">6</text>
<text x="326.6" y="97.3">4</text>
<text x="59.7" y="116.7">4</text>
<text x="63.2" y="118.5">GND</text>
<text x="326.6" y="122">4</text>
<text x="266.7" y="146.7">4</text>
<text x="326.6" y="146.7">4</text>
<text x="266.7" y="171.4">4</text>
<text x="326.6" y="171.4">4</text>
<text x="266.7" y="196.1">4</text>
<text x="326.6" y="196.1">4</text>
<text x="155.4" y="202.8">1</text>
<text x="155.4" y="206.3">2</text>
<text x="266.7" y="220.8">4</text>
<text x="326.6" y="220.8">4</text>
<text x="266.7" y="245.5">4</text>
<text x="326.6" y="245.5">4</text>
</g>
</svg>
